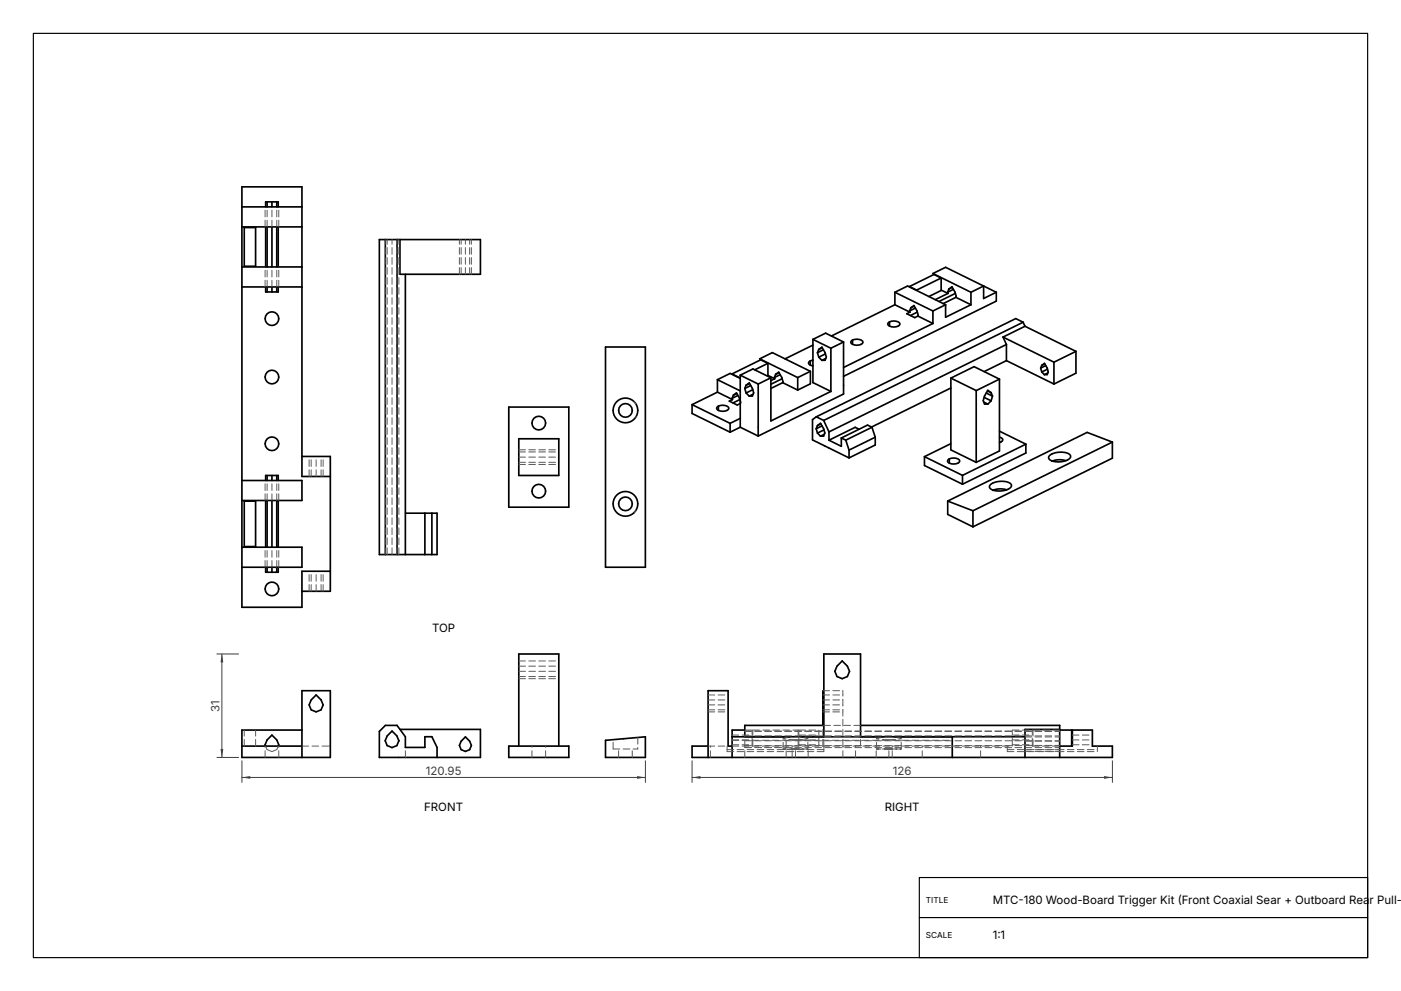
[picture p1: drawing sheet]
<svg xmlns="http://www.w3.org/2000/svg" width="420mm" height="297mm" viewBox="0 0 420 297" stroke-linecap="round" stroke-linejoin="round" font-family="sans-serif">
<g fill="none" stroke="#000" stroke-width=".5">
<path d="M72.5 68h18M72.5 62h18M73.2 68.2h3.4v11.6h-3.4zM79.6 62v-1.5h3.8v1.5M79.6 68v12M80.1 60.5v1.5M80.1 68v12M81.5 60.5v1.5M81.5 68v12M83 60.5v1.5M83 68v12M83.4 68v12"/>
<path d="M115.5 71.8v94.4M119 71.8v94.4M119.9 71.8v10.4h24.1v-10.4h-30.3v94.4h17.3v-12.4h-9.5M72.5 86h18M72.5 80h18M79.6 86v1.5h3.8v-1.5M80.1 86v1.5M81.5 86v1.5M83 86v1.5M121.5 82.2v84M266.3 96.8a2.54 2.54 0 0 1 3.5 .3 2.32 2.32 0 0 1-3.7 0zM266.7 96.5v1.2"/>
<path d="M268.3 91.3l-19.1 9.4M268.3 87.6l3.8-1.9 11.4 5.6M268.3 87.6v3.7M268.3 91.3l4.5 2.3M268.3 87.6l11.4 5.6M272.6 85.9l7.4-3.6 2.1 1-7.3 3.6zM272.7 93.2l.1 .4M272.8 93.6l-1 .4 2.4 1.2 1-.5M273.1 92.2l-.4 1M273.1 92.2l.9-.6 .9 1.5 .3 1.6M274.1 91.7l-1 .5M274.4 92.3l-1.7 .9"/>
<path d="M275 93.5l-2.1 1.1M275.2 94.7l4.5 2.2M279.7 96.9l-26.8 13.2M279.7 93.2v3.7M282.1 86.9l2.1 1M282.1 83.3v3.8l-3.6 1.8M283.5 91.3v3.8l7.6-3.8M283.5 91.3l-3.8 1.9M284.1 87.6l.1 .3M284.2 87.9l-3.8 1.9M284.5 86.6l-.4 1M284.5 86.6l.9-.6 .9 1.5 .3 1.6"/>
<path d="M285.5 86.1l-1 .5M285.8 86.7l-1.7 .9M286.4 87.9l-4.9 2.5M286.6 89.1l-3.8 1.9M286.6 89.1l4.5 2.2M291.1 87.6l-11.4-5.6 3.8-1.9 15.2 7.5M291.1 87.6l3.8-1.9v3.8l3.8-1.9M291.1 87.6v3.7M298.7 87.6v2.6l-45.8 22.6M306.7 96.6l-2.2-1.1-59.8 29.4M306.7 96.6l-59.8 29.4M306.7 96.6l.6 1.2"/>
<path d="M307.3 97.8l-6.6 3.2M307.3 97.8l15.2 7.5M181.5 104h12v66h-12zM215.1 117.5l-7.6 3.8M215.1 113.8v3.7M215.1 117.5l4.5 2.2M215.1 113.8l6.8 3.4M219.5 119.4l.1 .3M219.6 119.7l-1 .5 2.4 1.2 1-.5M219.9 118.4l-.4 1M219.9 118.4l.9-.6 .9 1.5 .4 1.4M220.9 117.9l-1 .5"/>
<path d="M221.2 118.5l-1.7 .9M221.8 119.7l-2.1 1.1M221.9 113.4l-3-1.5-3.8 1.9M221.9 112.4v15.6M221.9 112.4l3.8-1.8 5.4 2.6M221.9 112.4l5.4 2.7M223.3 116.4l.4 1.4M223.7 115.5l-.4 .9M223.7 117.8l.9 .9M223.7 115.5l.9-.7 .9 1.6 .4 1.3-.4 1h-.9M224.7 114.9l-1 .6M225.1 115.5l-1.8 .9"/>
<path d="M225.7 116.8l-2 1M225.8 118.1l-1.2 .6M227.3 115.1v15.6M230.2 112.5l2 1M230.2 108.9l-2.1-1.1-8.7 4.3 2.2 1M230.2 108.9l-3.9 1.9M230.2 108.9v3.7M231.1 113.2l-3.8 1.9M231.1 113.2v13l18-8.9M232.1 113.1l.1 .4M232.2 113.5l-1.1 .6M232.5 112.2l-.4 .9"/>
<path d="M232.5 112.2l.9-.7 1 1.6 .2 1.6M233.5 111.7l-1 .5M233.9 112.3l-1.8 .8M234.5 113.5l-3.4 1.7M234.6 114.7l-3.5 1.7M234.6 114.7l4.5 2.2M239.1 113.2v3.7M242.9 108.2l-.5 .6a1.39 1.39 0 0 0 1.3 .8M242.9 108.2v1.2M242.9 111.3l-11.4-5.6-3.8 1.8 11.4 5.7M242.9 111.3v3.7l-3.8 1.9M242.9 111.3l-3.8 1.9"/>
<path d="M243.7 107.9l-.8 .3M243.7 103.4l-8.4 4.1M243.7 101.7l3.8-1.9 5.4 2.7M243.7 101.7v13l5.4 2.6M243.7 101.7l5.4 2.7M245.1 105.7l.4 1.3M245.5 104.7l-.4 1M245.5 107l.9 1M245.5 104.7l.9-.7 .9 1.7 .4 1.3-.4 1h-.9M246.5 104.2l-1 .5M246.8 104.8l-1.7 .9M247.5 106.1l-2 .9"/>
<path d="M247.6 107.4l-1.2 .6M249.1 104.4v12.9M252.9 102.5v15.6l-25.6 12.6M252.9 102.5l-3.8 1.9M255.2 102.2a2.54 2.54 0 0 1 3.5 .4 2.32 2.32 0 0 1-3.7 0zM255.6 101.9v1.3M285.1 116.3l-23.8 11.7M285.1 113.3v21.5l7.6 3.8M285.1 113.3l6.9-3.4 7.6 3.7M285.1 113.3l7.6 3.8M292.7 117.1v21.5M295 119.1l2.1 1"/>
<path d="M295.7 117.8l1.8 .9M296 117.2l1.1 .5M297.1 117.7l-1-.7-.9 1.7-.5 1.4 .5 1h.9M297.1 117.7l.4 1M297.5 118.7l-.4 1.4M299.6 113.6v21.5l-6.9 3.5M299.6 113.6l-6.9 3.5M300.7 101l1 2.2M300.7 101l15.3 7.5M301.7 103.2l-53.2 26.2M301.7 108.1l-6.7 3.3M301.7 103.2v4.9"/>
<path d="M301.7 108.1l14.3 7M312 110.3l.3 1.2M312.3 109.5l-.3 .8M312.3 111.5l.8 .8M312.3 109.5l.8-.6 .8 1.4 .4 1.1-.4 .9h-.8M313.2 109.1l-.9 .4M313.5 109.6l-1.5 .7M314 110.6l-1.7 .9M314.1 111.8l-1 .5M316 108.5v6.6M322.5 105.3v6.6l-6.5 3.2M322.5 105.3l-6.5 3.2"/>
<path d="M90.5 136.8h8.5v40.4h-8.5M152.5 122h18v30h-18zM155.5 131.5h12v11h-12zM207.5 121.3v2.6l11.4 5.6M207.5 121.3l11.4 5.6M215 122a2.54 2.54 0 0 1 3.5 .4 2.32 2.32 0 0 1-3.7 0zM215.4 121.7v1.3M218.9 126.9v2.6M221.9 128l-3 1.5M221.9 125.4l-3 1.5M221.9 128l5.4 2.7M244.7 128.5l.4 1.3"/>
<path d="M244.7 124.9l-1.1 .9v6l10.9 5.4M244.7 124.9l2.2 1.1M245.1 127.5l-.4 1M245.1 129.8l.9 .9M245.1 127.5l.9-.6 .9 1.5 .4 1.4-.4 .9h-.9M246.1 127l-1 .5M246.4 127.6l-1.7 .9M246.9 126l1.6 3.4M247 128.8l-1.9 1M247.1 130.2l-1.1 .5M248.5 129.4v2.5M252.2 131.3v2.5l-3.7-1.9"/>
<path d="M252.2 131.3l1.4 .6M253.6 131.9l.9 3M254.5 134.9v2.3M257.5 128.6l-1.1-.5-7.9 3.8M261.4 128.1l-1.3-.7-7.9 3.9M261.4 128.1l-7.8 3.8M261.4 128.1l1 2.9M262.4 131v2.4l-7.9 3.8M262.4 131l-7.9 3.9M277.1 136.9v2.6l11.4 5.6M277.1 136.9l11.4 5.6M284.2 137.8a2.54 2.54 0 0 1 3.5 .4 2.32 2.32 0 0 1-3.7 0z"/>
<path d="M284.6 137.5v1.3M285.1 133l-8 3.9M294.9 120.5l1.2 .6M297.1 120.1l-1 1M299.6 131l.9 .5 .1 .3-.1 .4-.9 .4M299.6 129.2l7.9 3.9M307.5 133.1v2.7l-19 9.3M307.5 133.1l-19 9.4M314.6 136.6a5.7 5.7 0 0 1 6.1-.4l.3 .6a3.2 3.2 0 0 1-3.3 1.6 2.89 2.89 0 0 1-3.4-1.3zM319.5 138.1a6.1 6.1 0 0 0-4.2 .2M333.5 132.5v4.8l-41.8 20.6M333.5 132.5l-7.6-2.9-41.8 20.6"/>
<path d="M333.5 132.5l-41.8 20.6M72.5 144h18v6h-18M73.2 150.2h3.4v13.6h-3.4zM79.6 144v-1.5h3.8v1.5M79.6 150v14M80.1 142.5v1.5M80.1 150v14M81.5 142.5v1.5M81.5 150v14M83 142.5v1.5M83 150v14M83.4 150v14"/>
<path d="M99 142.8h-8.5v-86.8h-18v126h18v-10.8h8.5M127.4 153.8v12.4M129.5 153.8v12.4M190.1 153.6h.1M284.1 150.2v4l7.6 3.7M284.1 150.2l7.6 2.9M288.5 142.5v2.6M291.7 153.1v4.8M296.9 145.3a5.7 5.7 0 0 1 6.1-.3 1.01 1.01 0 0 1-.7 1.6 5.8 5.8 0 0 1-5.4-.2 .74 .74 0 0 1 0-1.1zM301.8 146.8a6.1 6.1 0 0 0-4.2 .2M72.5 164h18v6h-18M79.6 170v1.5h3.8v-1.5"/>
<path d="M80.1 170v1.5M81.5 170v1.5M83 170v1.5M250.9 199.6l1.6-1.5 1.5 1.5 .7 1.6-.7 1.6-1.5 .6-1.6-.6-.6-1.6zM90.5 218.8h-18v8.2h26.5v-20h-8.5v20M93.3 209.8l1.5-1.5 1.5 1.5 .6 1.5-.6 1.4-1.5 .7-1.5-.7-.6-1.4zM119.9 218.6h24.1v8.4h-30.3v-7.8l1.8-1.8h3.5l2.5 3.4v3.2h5.9v-3.2h2.1l1.5 3.2v3M223.3 218.8h-3.8v8.2M246.7 207v10.4M247 217.4h-23.7v3.4M258 217.4h59.7v9.6M317.7 218.8h3.6v4.8"/>
<path d="M317.7 218.6h-10.4v8.4M72.5 223.6h18M79.6 223.6l-.1-.4 .6-1.4 1.4-1.5 1.5 1.5 .6 1.4-.2 .4M116.1 220.6l1.4-1.5 1.5 1.5 .6 1.4-.6 1.4-1.5 .7-1.4-.7-.6-1.4zM138.3 222.1l1.2-1.2 1.3 1.2 .5 1.3-.5 1.3-1.3 .5-1.2-.5-.6-1.3zM152.5 223.6h18v3.4h-18zM155.5 223.6v-27.6h12v27.6M181.5 221.9l12-1.1v6.2h-12zM212.3 223.6h-4.8v3.4h126v-3.4h-6v-4.8h-6v4.8h-3.8M219.5 223.6h-1.2v-16.6h-6v20M247 220.8v-24.8h11v24.8M285.5 220.8v6.2"/>
<path d="M307.3 220.8h-87.8"/>
<circle cx="81.5" cy="95.5" r="2.05"/>
<circle cx="81.5" cy="113" r="2.05"/>
<circle cx="81.5" cy="133" r="2.05"/>
<circle cx="161.5" cy="126.8" r="2.05"/>
<circle cx="187.5" cy="123" r="3.7"/>
<circle cx="187.5" cy="123" r="2.05"/>
<circle cx="161.5" cy="147.2" r="2.05"/>
<circle cx="187.5" cy="151" r="3.7"/>
<circle cx="187.5" cy="151" r="2.05"/>
<circle cx="81.5" cy="176.5" r="2.05"/>
</g>
<g fill="none" stroke="#5a5a5a" stroke-width=".3" stroke-dasharray="2 1">
<path d="M79.5 68v-6M80.1 68v-6M81.5 68v-6M83 68v-6M83.6 68v-6M79.5 86v-6M80.1 86v-6M81.5 86v-6M83 86v-6M83.6 86v-6M137.7 82.2v-10.4M138.3 82.2v-10.4"/>
<path d="M139.5 82.2v-10.4M140.8 82.2v-10.4M141.3 82.2v-10.4M155.5 139.2h12M155.5 138.6h12M155.5 137h12M155.5 135.4h12M155.5 134.8h12M190.1 120.4l.5 .6M190.6 125.1l.1-.3M79.5 150v-6M80.1 150v-6"/>
<path d="M81.5 150v-6M83 150v-6M83.6 150v-6M92.7 142.8v-6M93.3 142.8v-6M94.8 142.8v-6M96.3 142.8v-6M96.9 142.8v-6M190.1 153.6l.5-.5M79.5 170v-6M80.1 170v-6M81.5 170v-6"/>
<path d="M83 170v-6M83.6 170v-6M92.7 177.2v-6M93.3 177.2v-6M94.8 177.2v-6M96.3 177.2v-6M96.9 177.2v-6M115.5 166.2v-94.4M116.1 166.2v-94.4M117.5 166.2v-94.4M119 166.2v-94.4M119.6 166.2v-94.4"/>
<path d="M155.5 199.6h12M155.5 198.1h12M155.5 203.4h12M155.5 202.8h12M155.5 201.2h12M212.3 213.4h6M212.3 212.7h6M212.3 211.3h6M212.3 209.8h6M212.3 208.3h6M223.3 219.2h94.4M223.3 219.1h94.4"/>
<path d="M223.3 218.8h2.2M225.7 218.8h13.6M239.5 218.8h6M246.7 213.4h6M246.7 212.7h6M246.7 211.3h6M246.7 209.8h6M246.7 208.3h6M246.7 207h6M247 217.4h11M303.5 218.8h6M309.7 218.8h8"/>
<path d="M73.2 223.6v-4.8M76.6 223.6v-4.8M79.5 227v-3.4M80.1 224.6l-.5-1M80.1 224.6l1.4 .6M81.5 225.2l1.5-.6M83 224.6l.4-1M83.6 227v-3.4M90.5 223.6h8.5M121.5 227v-3M159.5 227v-3.4M163.6 227v-3.4"/>
<path d="M183.8 224.5v-2.8M183.8 224.5h7.4M185.5 227v-2.5M189.5 227v-2.5M191.2 221v3.5M212.3 223.6h6M213 227v-3.4M218 225.2v-.6M218 225.2h29M218 224.6v-1M218 224.6h29M219.5 223.2h6"/>
<path d="M219.5 221.9h66M219.5 221.8h6M219.5 220.3h6M219.5 223.6h27.2M223.3 227v-6.2M223.3 224.1h94.4M223.3 224h12.4M223.3 223.4h94.4M223.3 222h94.4M223.3 220.6h94.4M225.5 223.6v-.4M225.5 223.2v-4.4"/>
<path d="M225.7 223.6v-4.8M234.8 224.5v-3.2M235.7 227v-3M235.7 224v-3.2M237.5 227v-3.4M238.5 227v-2.5M238.5 224.5h-3.7h3.7M238.5 224.5h2h-2M238.5 221.7l-3.7-.4 3.7-.3M238.5 221.7l3.7-.4-3.7-.3M239.3 223.6v-4.8M239.5 223.6v-.4"/>
<path d="M239.5 223.2v-4.4M239.5 223.2h6M239.5 221.8h6M239.5 220.3h6M240.5 224.5h1.7h-1.7M242.2 224.5v-3.2M242.3 227v-3.4M245.5 223.6v-.4M245.5 223.2v-4.4M246.7 223.6v-6.2M246.7 223.6h20.8M247 220.8h11"/>
<path d="M247 225.2v-.6M247 224.6v-1M247 223.6v-2.8M252.7 227v-3.4M252.7 223.6v-16.6M256.5 227v-3.4M258 223.6v-2.8M262.7 227v-3.4M262.8 224.5v-3.2M266.5 227v-2.5M266.5 224.5h-3.7h3.7M266.5 224.5h2h-2"/>
<path d="M266.5 221.7l-3.7-.4 3.7-.3M266.5 221.7l3.7-.4-3.7-.3M267.5 227v-3.4M267.5 223.6h36M268.5 224.5h1.7h-1.7M270.2 224.5v-3.2M276.5 227v-3.4M294 227v-3.4M302 225.2v-.6M302 225.2h27M302 224.6v-1M302 224.6h27"/>
<path d="M303.5 223.6v-.4M303.5 223.2v-4.4M303.5 223.2h6M303.5 221.8h6M303.5 220.3h6M307.3 225.2h10.4M307.3 224.7h10.4M307.3 223.4h10.4M307.3 222.1h10.4M307.3 220.9h10.4M309.5 223.6v-.4M309.5 223.2v-4.4"/>
<path d="M309.5 223.6h8.2M309.7 223.6v-4.8M321.5 223.2h6M321.5 221.8h6M321.5 220.3h6M329 225.2v-.6M329 224.6v-1"/>
</g>
<path d="M72.5 228v6.5M72.5 233h121M193.5 228v6.5" fill="none" stroke="#3c3c3c" stroke-width=".3"/>
<g fill="#3c3c3c">
<path d="M72.5 233l2.5-.4v.8z"/>
<path d="M191 232.6l2.5 .4-2.5 .4z"/>
</g>
<path d="M65 196h6.5M66.5 196v31M65 227h6.5" fill="none" stroke="#3c3c3c" stroke-width=".3"/>
<g fill="#3c3c3c">
<path d="M66.1 224.5h.8l-.4 2.5z"/>
<path d="M66.5 196l.4 2.5h-.8z"/>
</g>
<path d="M207.5 228v6.5M207.5 233h126M333.5 228v6.5" fill="none" stroke="#3c3c3c" stroke-width=".3"/>
<g fill="#3c3c3c">
<path d="M207.5 233l2.5-.4v.8z"/>
<path d="M331 232.6l2.5 .4-2.5 .4z"/>
</g>
<path d="M10 10h400v277h-400zM275.6 263h134.4v24h-134.4zM275.6 275h134.4" fill="none" stroke="#000" stroke-width=".35"/>
<g font-size="3.4">
<text x="129.5" y="189.5">TOP</text>
<text x="127.2" y="243">FRONT</text>
<text x="265.2" y="243">RIGHT</text>
<text x="297.6" y="271">MTC-180 Wood-Board Trigger Kit (Front Coaxial Sear + Outboard Rear Pull-S</text>
<text x="297.6" y="281.5">1:1</text>
</g>
<g font-size="3.4" fill="#3c3c3c">
<text x="65.8" y="213.3" transform="rotate(-90 65.8 213.3)">31</text>
<text x="127.6" y="232.3">120.95</text>
<text x="267.7" y="232.3">126</text>
</g>
<g font-size="2.5">
<text x="277.6" y="270.7">TITLE</text>
<text x="277.6" y="281.2">SCALE</text>
</g>
</svg>
